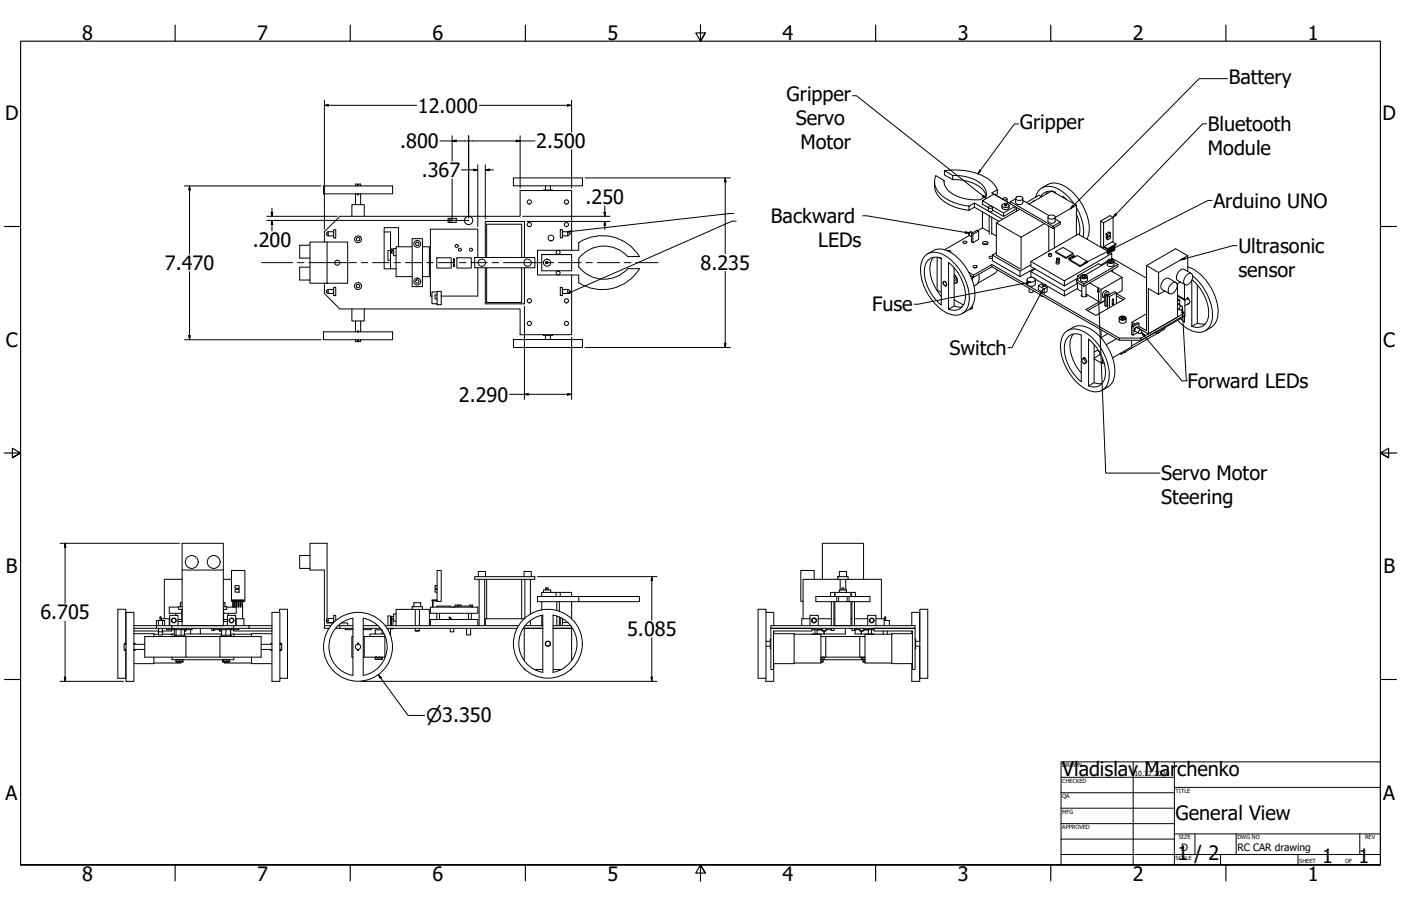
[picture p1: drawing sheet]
<svg xmlns="http://www.w3.org/2000/svg" width="864mm" height="559mm" viewBox="0 0 864 559" stroke-linecap="round" stroke-linejoin="round" font-family="sans-serif">
<!-- layer: Visible (ANSI) -->
<g fill="none" stroke="#000" stroke-width=".62">
<path d="M199 115h43v5h-43zM219 115v-1h3v1M219 120v6M222 120v6M316 110h43v5h-43zM335 118h6M336 115v2M339 115v2M576 112a15 15 0 0 0 11 15l10 3M582 112v-1l-5-3a12 12 0 0 0 7 15l7 3 6 1M582 111a11 11 0 0 0 9 11l7 1a12 12 0 0 0 10-2M582 105l5 3v3l-5-3z"/>
<path d="M582 105a36 36 0 0 1 31 8l2 4M587 111a23 23 0 0 1 20 8l1 2M587 108a21 21 0 0 1 20 9l1 2v2M642 116a13 13 0 0 1 19 2 32 32 0 0 1 10 27l-1 3M646 118l-1 2M648 118h-3l-3 3M649 118l2 1M217 133v-7h8v7M276 135h5v2h-5zM277 136h.1M277 136h2h-2M597 127l4-2v3l-4 2z"/>
<path d="M601 128l15 9M601 125l17 10M606 126h.1M606 126l3 2M606 124v2M606 131v10M609 128v2a1.5 1.5 0 0 0 3 0v-2M609 127a1.2 1.2 0 0 1 2 0 1.2 1.2 0 0 1 1 1 1.1 1.1 0 0 1-2 1 1.1 1.1 0 0 1-1-2zM610 133v12M611 134v11M612 130l7 3M614 120h1v-3l-4 2 7 4"/>
<path d="M614 137v20l15 9M614 137l15 9M618 127a2.2 2.2 0 0 0 2 2 2.2 2.2 0 0 0 2-2M618 122a1.1 1.1 0 0 1 2 0 1.1 1.1 0 0 1 1 1 1.2 1.2 0 0 1-2 0 1.2 1.2 0 0 1-1-1zM619 133v-2l-13-7 7-4 36 21M619 131l7-4v2l-7 4M619 126v1h1M619 125a1.4 1.4 0 0 0-1 2 1.4 1.4 0 0 0 2 1 1.4 1.4 0 0 0 2-1 1.4 1.4 0 0 0-2-2M620 126h.1M621 126h-1v1l1-1h-1v1M621 123v1l2 2M623 124l26 16"/>
<path d="M626 123l-3 1v2M626 122v3a2.6 2.6 0 0 0 4 0v-3M626 122a2.3 2.3 0 0 1 3-1 2.3 2.3 0 0 1 1 2 2.5 2.5 0 0 1-4-1zM627 128v2M629 129l-15 8M630 124l17 9M634 126l14-8 16 9M638 124l-1 1M638 122a8 8 0 0 1 13-6 28 28 0 0 1 11 10M642 121l-1-1-8 5M644 138l-15 8v20M646 134v2a2.6 2.6 0 0 0 4 0v-2"/>
<path d="M646 133a2.6 2.6 0 0 1 4 1 2.4 2.4 0 0 1-2 1 2.4 2.4 0 0 1-2-2zM646 139v16M649 140l5-3v1l-5 3zM650 134l14-7v18M650 135l4 2M655 122v-1l2 2M664 132a21 21 0 0 1 1 13M664 128a28 28 0 0 1 4 18M678 136l2 1v16l-2-1zM678 136l6-3 2 1-6 3M686 134v15M191 151h-6v8h6"/>
<path d="M200 149v-6l9-10h112v-15h31v36M202 149h12v26h-12zM202 149h-11v26h11M202 143v2h4M202 143h4M202 143a1.3 1.3 0 0 0-1 1 1.3 1.3 0 0 0 1 2M206 143v3M206 143h.1M206 146h.1M206 142h1v5h-1zM220 147l1-1 1 1v1l-1 1-1-1zM237 143h4v23"/>
<path d="M241 154h-2v7h2M241 154h1v1h-1zM241 155v1h2M242 155h1M244 153h-1v5h1M246 152v-12h-9v26h7M254 147h6v30h-6zM254 152h-10v19h10M257 149h1v1v1h-1l-1-1zM260 152h5v19h-5M269 159h9v6h-9zM280 160v1z"/>
<path d="M282 159h9v6h-9zM293 159h37v6h-37zM295 159v-18h-30v42h1M299 159v-22h24v22M300 159v-21h22v21M331 154h26v-4a27 27 0 0 1 37 8h-7a20 20 0 0 0-30 1v6a20 20 0 0 0 30 1h7a27 27 0 0 1-37 8v-4h-26zM334 157h18M334 157h18v10h-18zM334 157h.1M339 148h1M345 142h2v5h-2zM347 143v3"/>
<path d="M347 143h3M347 145h3M350 143a1.3 1.3 0 0 1 1 1 1.3 1.3 0 0 1-1 1M350 143v2M570 158a10 10 0 0 1 14 1 31 31 0 0 1 13 29 8 8 0 0 1-13 5 31 31 0 0 1-16-31zM572 157a13 13 0 0 1 18 1 31 31 0 0 1 10 29l-1 2a12 12 0 0 1-6 4M575 159a18 18 0 0 0 2 19l3 5M578 159v20l2 1M579 159l1 1M584 155h2v1M594 149a1.1 1.1 0 0 1 1 0 1.1 1.1 0 0 1 1 1h-2zM594 150h1"/>
<path d="M598 145l-16 9M598 145l1 1M599 143l-2 1 1 1M599 144l1 1M599 143a1.5 1.5 0 0 0-1 2M599 143l1 1M603 142l-3 3v5l-1-1v-5l3-2h1v6l-3 2M606 141l-3 1M606 141l4 2M606 150a1.7 1.7 0 0 1 2-1 1.7 1.7 0 0 1 1 1 1.9 1.9 0 0 1-3 0zM606 151h3M610 159h1"/>
<path d="M611 144l3 2M612 158h-2v1h2M614 156l-2 1v4l17 10v-4l-17-10M646 157v1h1h1v-1M650 140v13M651 155l6 4M651 160l1 1M653 160v1M660 159l-1 1v-1h1l-1 1v-1M661 158h1zM661 158v1M661 156l-4 3-6-3v-1l4-2 6 3v1l-4 2"/>
<path d="M662 158h-1M681 152l2 1v1l-2-1zM681 152l5-3 2 1-5 3M681 153h-1M682 144l1 1v1l-1-1zM682 144l2-1v1l-1 1M682 146h1v2l-1-1zM682 146h.1M683 155l-18-11-30 17v3l21 12M683 155h.1M683 154v3M684 153v3l-1-2"/>
<path d="M684 153v3M684 156h1M684 145v1h-1M684 160l1-1v-3l-29 17v3M684 153v3v-3M684 146v1l-1 1M684 144v1l-1 1M685 153l-1 3M685 152v3v-2M685 159l22 13M686 152l-1 3M686 152v3v-3"/>
<path d="M686 152v3M687 152v2v-2M687 151v3M688 150v1l-5 3v3v-3M732 158l-18 10v14l-6-4v28l18-10v-21M191 165h-6v8h6M202 179a1.3 1.3 0 0 0-1 1 1.3 1.3 0 0 0 1 1M206 178v3M206 178h-4v3M206 178h.1M206 177h1v5h-1zM220 176l1-1 1 1v1l-1 1-1-1z"/>
<path d="M257 173h1v1v1h-1l-1-1zM269 180h3v8h-3zM280 163v1zM295 165v18h-23M299 165v22h24v-22M300 165v22h22v-22M337 161v2zM345 177h2v5h-2zM347 178v3M347 178h3M350 178v3M350 178a1.3 1.3 0 0 1 1 2 1.3 1.3 0 0 1-1 1"/>
<path d="M352 170v36h-31v-15h-112l-9-10v-6M572 161a7 7 0 0 1 8-2v29a26 26 0 0 1-9-25zM582 174a1.3 1.3 0 0 1 1 1 1.3 1.3 0 0 1-1 1v-1zM582 174a1.5 1.5 0 0 1 1 1 1.5 1.5 0 0 1 0 1l-1-1zM582 174h.1M584 176h-1M588 171l1 2h-1M588 170a2.8 2.8 0 0 1 1 5h-1M588 169a3 3 0 0 1 1 6M588 165v24l-3 2v-29a27 27 0 0 1 10 24 7 7 0 0 1-10 5M590 174h-1M597 168l3 2"/>
<path d="M598 170l2 1M600 171v2M600 164a1.1 1.1 0 0 1 1 0 1.1 1.1 0 0 1 1 1h-1zM600 170l11-7 79 46M600 171l11-6 79 45M600 170v1M601 165h1M603 169a6 6 0 0 1-3 7M611 163v2M615 166l-2 3-10 6M633 173v2a2.9 2.9 0 0 0 5 0v-2M633 172a2.8 2.8 0 0 1 5 1 3 3 0 0 1-5-1z"/>
<path d="M634 178v2a1.3 1.3 0 0 0 2 1 1.3 1.3 0 0 0 1-2M635 163l-6 4M635 161l21 12M635 168l21 11M638 166l-9 5M638 172l6 3-2 2 2-1M638 166l-3 2v3h1M643 176l-1-1-2 1M644 178l1-1v3l-1 1zM644 178l-4-2v3l4 2M644 175v1zM644 176l1 1"/>
<path d="M651 161v2h1h1v-2M660 160l6 4M664 173l4 2v2l-4-3zM664 175l-8 4v4l-12-7M664 172l-8 4M664 178l-8 5M664 174v4l3 2M664 170v2M664 170l2 1-2 2M666 170l2-1 2 1v3a2.5 2.5 0 0 1-4 0zM667 176v7M667 170h2v1h-1h-1z"/>
<path d="M667 170v1M668 171h.1M668 171h1M668 170v1M669 176v7M670 161l-4 3-6-3v-1l4-2 6 3v1l-4 2M672 174l7 5M679 164l-2-1-13 7M682 161l-4 2M682 162l-13 8M684 161h2l-2 1-1-1zM684 161h.1"/>
<path d="M685 167l7 4M685 162h-1M685 162h.1M685 160v2M686 166v2M687 162l2 1v1l-21 13M689 163l-21 12M707 164l7 4M718 179l-4 3M722 175a2.1 2.1 0 0 1 3 0 2.1 2.1 0 0 1 0 3 3 3 0 0 1-5 3 5 5 0 0 1 2-6zM725 174l-5-2a5 5 0 0 0-4 7l5 2M728 174l-3 1"/>
<path d="M730 175v10M731 170a2.2 2.2 0 0 1 3-1 2.2 2.2 0 0 1 1 3 3 3 0 0 1-5 3v-2zM732 165a31 31 0 0 1 18 32l-1 2a12 12 0 0 1-6 5M732 167v-9l-7-5-18 11v40l-5-3M734 169l-4-3a5 5 0 0 0-4 7l4 3M735 173v28M735 173a26 26 0 0 1 9 25 7 7 0 0 1-9 3M735 170a31 31 0 0 1 12 29 9 9 0 0 1-14 4l-4-3-3-2M738 176v23M202 181h4M206 181h.1M217 191v7h8v-7"/>
<path d="M219 198v7M222 198v7M269 180h-3v7h3M269 182h-1v2h1M347 181h3M588 189h5M588 185l6 3M598 190v1M600 188v2l-2 1M642 182v1h1M667 181v1a1.6 1.6 0 0 0 1 1 1.6 1.6 0 0 0 2-1l-1-1 10 6M679 187l2-2-11 7"/>
<path d="M681 182h1h1v6l-1 1h-1zM682 183v6M683 182l-1 1-1-1M683 184v1M683 183h.1M683 182l4-2 1 1v6M683 180a2.2 2.2 0 0 0-3 1 2.2 2.2 0 0 0 1 3 2.3 2.3 0 0 1 0-3 2.3 2.3 0 0 1 3-1v2M683 182l-1-1v1M683 182v1M684 190v-7l-1-1v8M686 185v2v1zM688 181l4-2v-8l-13 8v8"/>
<path d="M688 182l4 3M688 181l-4 2M688 181l6 3-18 11-7-4 9-5M690 196l2-1h1l1 1v2a2.5 2.5 0 0 1-4 0zM691 196h2l-2 1zM692 197h.1M692 195v2M693 196h.1M700 200l-2-1v1v1M702 199h-1l-3 2M707 194l-9 5M726 182l4 3"/>
<path d="M726 186l1-1v3M726 185h1M726 183l4 2M726 187l2 2M726 190l1 1M726 187l1 1M726 191h.1M728 189a1 1 0 0 1 1 1 1 1 0 0 1-1 1 1 1 0 0 1-1-1zM730 195v4l-2-2M730 185v9M730 193l-27 16M730 194l-27 16"/>
<path d="M730 194v1l-18 10M730 185h.1M732 184h.1M732 184l-2 1M732 187v1M732 184l1 1v2l-3 2M738 199l5 1M738 199l-3 2M199 205h43v5h-43zM219 210v1h3v-1M316 209h43v5h-43zM335 206h6"/>
<path d="M336 207v2M339 207v2M656 205a10 10 0 0 1 14 1 32 32 0 0 1 13 29 8 8 0 0 1-13 5 31 31 0 0 1-16-31zM658 204a13 13 0 0 1 18 2 31 31 0 0 1 10 28l-1 3-6 4M659 207l4-1 3 1v28a26 26 0 0 1-9-25zM662 206a19 19 0 0 0 1 20l3 4M671 209a26 26 0 0 1 10 25 7 7 0 0 1-10 4zM674 217l2-1a1.8 1.8 0 0 1 2 3l-4 2M674 212v24M679 203v5l4-2M688 209l-6 4M690 209h13v1h-13z"/>
<path d="M691 218v1l-1-1M694 217h.1M694 217l-1 1M698 210v4l-12 7M698 202v-1v5v1v-5l4-3v4l6 3M700 204h.1M701 202a1.7 1.7 0 0 0-1 1 1.7 1.7 0 0 0 0 1M701 205l-3 2M701 202a1.3 1.3 0 0 0-1 1 1.3 1.3 0 0 0 0 1M702 204a1 1 0 0 1 2 0 1.1 1.1 0 0 1-1 2 1.1 1.1 0 0 1-1-2zM703 203l-2-1a1.5 1.5 0 0 0-1 2l2 2M712 205l-14 8"/>
<path d="M712 205h.1M714 205l-1 1M718 202v1l-27 16M667 221a1.5 1.5 0 0 1 2 1 1.5 1.5 0 0 1-1 2l-1-1zM668 221h1M668 224h1M668 221h-1M668 221h1zM669 221a1.7 1.7 0 0 1 1 2 1.7 1.7 0 0 1-1 1M669 224h.1M674 236l5 1M674 236l-3 2"/>
<path d="M680 221v3l-6-3M681 224h-1M112 335h26v17h-26zM112 352v34h26v-34M112 357h-11v25M138 357h5M191 343h-6v8h6M269 352h3v19h-3zM295 356v-4h4v4M295 357v29M299 357v29M300 357h22v25"/>
<path d="M300 357h-7v-1h37v1h-8M300 357v25M323 356v-4h4v4M324 357v24M327 357v22M502 357v-5h-8v19h1M507 357v-22h25v22M516 356h7v1h-7zM516 357h-21v25M517 356v-4h5v4M518 357v7M521 357v7"/>
<path d="M523 357h20v25M78 378h5v42h-5v-44h-5v42h5M108 378v2M110 374h-6v4h8M112 376v7M112 372h-1v2M112 374h-2v2h2M138 374h2v2h-2M138 372h.1M138 376v7M139 372h.1M139 372v2"/>
<path d="M140 374h6v4h-8M141 378v2M143 370h7v1h-7zM143 371v-19h8v19h-1M143 371v3M144 371h1M144 371v3M145 371v3M145 361h2v2h-2zM145 364h2v1h-2zM145 371h1M146 371v3v-3"/>
<path d="M146 371h1M147 371v3v-3M147 371h1M148 371v3v-3M148 371h1M149 371v3l1-3M150 374v8M168 378h5v42h-5zM172 378v-2h5v42h-4M244 379h-1v4h1M254 374h6v2h-6zM254 376h-10v10"/>
<path d="M255 372h4v2M255 372v2M256 376v10M259 376v10M260 376h5v10M267 374h-2v4h30v-4h-28M267 371v3v-3M269 374h9M269 378v4M269 370h-3v1h3M269 364h-1v1h1M269 361h-1v2h1"/>
<path d="M271 378v4M280 374h.1M282 374h9M282 373v1M283 373v1M284 374v-1h-3v1M289 378v4M289 374v-1h2v1M291 378v4M334 371v5M334 379v7M335 365v-1h4v1"/>
<path d="M337 363h.1M337 363h1v1M337 363v1M341 379a18 18 0 0 1 15 18 18 18 0 0 1-15 18M341 379v36M343 368v-3h2v3M343 365h-9v3M343 371v5M343 380v6M345 371v6M345 365h7v3M352 371v11"/>
<path d="M357 368h37v3h-37zM357 368h-26v3h26M467 376h5v42h-5zM472 378h5v8M512 368v-3h3v3v-3h10v3M512 371v15M514 371v15M515 371v15M516 368h-13v3h13v-3h1M517 365v-1h5v1M519 364v-1h1v1M522 371h1v-3h13v3h-13"/>
<path d="M522 368h-5v3h-1M523 368h-1v3h-5M525 371v15M525 368v-3h2v3M527 371v15M567 376h5v42h-5zM77 397h.1M77 397v4M77 397h1M78 396h.1M83 397h.1M83 388h13"/>
<path d="M83 391h12v2M83 389h15M83 397h6M89 393h26v12h-26zM95 391h3M98 386v-3h2v3M98 383h-2v3h-13M98 388v4h2v-4M98 388v2h2v-2M99 381v2M99 380v1zM100 391h6"/>
<path d="M100 383h1v3M103 388h15M105 386v-6h5v6M105 382h-5v1M105 382l-1 4M106 386v2h-10v-2h48M106 388v1h-6M106 388h38M107 388h1M107 391h-1v2M107 388v4h2M108 392v1"/>
<path d="M109 388v4h5v1M110 382h2M110 383h2M112 388v4M114 391h23M114 389h1M114 388v4M115 389h-1M115 393h21M115 388v1M117 388v3M120 388h1"/>
<path d="M124 388v3M130 388v1h2v-1M131 388h16M135 389h2M135 388v1M136 393h25v12h-25zM136 393v-1h7v1M137 388v4M138 383h2M138 382h2M139 388v4M140 386v-6h5v6"/>
<path d="M142 388v4M142 391h2v2M142 388h1M144 386h10v2h-10zM144 388v1h24M144 391h11M145 382h5v4M145 382l1 4M154 388h14M154 386h14M161 397h6M167 397h1"/>
<path d="M168 397h-1M168 391h-13v2M173 397h.1M173 397v4M202 382v-47h-11v17h9v34M202 384h3M202 381a1.3 1.3 0 0 0-1 2 1.3 1.3 0 0 0 1 1M202 381v3M202 381h4M204 386h-4v2h3M206 381h.1M207 388h11"/>
<path d="M207 383v-3h-1v4h-4M208 386l5-3 5-2v36a18 18 0 0 1-10-31zM208 386h1v2M209 386h9M210 384h4v2M213 388h5M218 393h-1v12h1M220 397h1M224 381a18 18 0 0 1 15 18 18 18 0 0 1-15 18M224 393h1v12h-1M224 388h11M224 386h9"/>
<path d="M224 381v36M225 393h13M229 388h-5M231 389v2M231 388v1M232 388h3M235 388h.1M236 389v2M237 391h-9v2M237 393v12h-12M237 386h83M239 388h80"/>
<path d="M239 386v-6h2v6M239 388h.1M240 391h1M241 388v4M241 388h1M241 382h2M242 382v4M243 380h-2v6M256 389h3M256 388v1M259 388v1M265 386v-4h30v4"/>
<path d="M278 388v2h2v-2M278 382l-1-1v-1l2 2M288 388v4h2v-4M323 388h12M323 382h-24v4M323 388v20M324 386h11M327 383v3M341 386h11M345 381v5M347 381v5M347 382v2"/>
<path d="M347 384h3M350 384h.1M352 387v1h-11h11v20M472 396h3M472 399h3M475 386h89v2h-89zM475 394v6M475 388h26v1h-24v24h-2zM477 391h13v18h-13M477 389v2M490 391h16v18h-16M499 386v-6h5v6"/>
<path d="M499 382h-5v4M501 388h6M502 388h.1M502 388v3M504 388v3M504 382h8M505 388h.1M506 393h27M507 388v1h2v-1M507 389h2M508 389v2M509 393v12h-3h2"/>
<path d="M509 388h3M512 388v1h2v-1M514 382h1M521 388v3h-21M524 388h1M525 382h.1M525 388v1h2v-1M527 382h8M527 388v3h12M527 388h3M528 388h-1M530 393v12h3h-2"/>
<path d="M530 388v1h2v-1M530 389h2M531 389v2M535 386v-6h5v6M535 388v1M535 388v3M537 388h1M537 388v3M539 388h25v25h-2v-24h-23zM539 388h-7M540 382h5v4M544 389v2"/>
<path d="M545 383h3v3M545 383l1-3v3M547 389v2M550 391h-17v18h17M562 386v-8h5v18h-3M562 389v2M562 391h-12v18h12M564 394v6M564 399h3v21h-5v-11M77 401h.1M77 401h1M83 401h.1"/>
<path d="M83 401h6M95 405v4h-12M106 405v2h38v-2M109 408v-1h4v1h-1M109 408h.1M109 408h3M109 408h4M110 407v1M111 408v1h-16M115 405h21M137 408h4M138 407v1"/>
<path d="M138 408h3M139 408v1h16M140 407v1M141 408h.1M141 407h.1M141 407h-4v1h4M142 407v1M155 405v4h13M161 401h6M167 401h1M173 401h.1M220 400v1h1v-1"/>
<path d="M231 406l1 1zM231 406h.1M231 405l5 1-1 1h-3M232 407h3M233 406h.1M235 406h.1M235 405h.1M235 407h.1M323 412l1 1M329 413h6M335 415a18 18 0 0 1-15-18 18 18 0 0 1 15-18v36M341 413h5"/>
<path d="M352 412v1M477 409v11h-5v-2M506 408h1zM506 407l2-1zM506 408h.1M506 406h.1M507 408h.1M507 407h-1h27h-1v1M507 407v1M508 406h.1M509 405h21M531 407h.1"/>
<path d="M531 407h2zM531 405h.1M531 405v2M532 406h.1M532 408h1zM533 408h.1M567 401h.1"/>
<circle cx="221" cy="120" r=".3"/>
<circle cx="221" cy="114" r=".3"/>
<circle cx="289" cy="136" r="2.6"/>
<circle cx="326" cy="139" r="1.3"/>
<circle cx="326" cy="125" r="1.3"/>
<circle cx="349" cy="125" r="1.3"/>
<circle cx="349" cy="139" r="1.3"/>
<circle cx="620" cy="126" r=".6"/>
<circle cx="221" cy="148" r="2.1"/>
<circle cx="257" cy="150" r="2.1"/>
<circle cx="281" cy="152" r=".9"/>
<circle cx="283" cy="154" r=".9"/>
<circle cx="290" cy="154" r=".9"/>
<circle cx="340" cy="147" r="1.7"/>
<circle cx="344" cy="156" r="1.2"/>
<circle cx="647" cy="157" r=".8"/>
<circle cx="652" cy="159" r=".8"/>
<circle cx="208" cy="162" r="1.6"/>
<circle cx="221" cy="176" r="2.1"/>
<circle cx="257" cy="174" r="2.1"/>
<circle cx="297" cy="162" r="2.3"/>
<circle cx="325" cy="162" r="2.3"/>
<circle cx="337" cy="162" r=".6"/>
<circle cx="337" cy="162" r="2.2"/>
<circle cx="344" cy="168" r="1.2"/>
<circle cx="652" cy="161" r=".8"/>
<circle cx="685" cy="162" r="2.3"/>
<circle cx="326" cy="186" r="1.3"/>
<circle cx="326" cy="199" r="1.3"/>
<circle cx="349" cy="186" r="1.3"/>
<circle cx="349" cy="199" r="1.3"/>
<circle cx="221" cy="210" r=".3"/>
<circle cx="221" cy="204" r=".3"/>
<circle cx="118" cy="347" r="4"/>
<circle cx="132" cy="347" r="4"/>
<circle cx="107" cy="383" r="1.3"/>
<circle cx="107" cy="383" r="1.5"/>
<circle cx="143" cy="383" r="1.3"/>
<circle cx="143" cy="383" r="1.5"/>
<circle cx="221" cy="399" r="21"/>
<circle cx="221" cy="399" r="1.6"/>
<circle cx="338" cy="397" r="21"/>
<circle cx="338" cy="397" r="1.6"/>
<circle cx="338" cy="397" r="1.5"/>
<circle cx="502" cy="383" r="1.3"/>
<circle cx="502" cy="383" r="1.6"/>
<circle cx="537" cy="383" r="1.2"/>
<circle cx="537" cy="383" r="1.5"/>
</g>
<g fill="#000">
<circle cx="201" cy="144" r=".3"/>
<circle cx="351" cy="144" r=".3"/>
<circle cx="201" cy="180" r=".3"/>
<circle cx="337" cy="163" r=".3"/>
<circle cx="337" cy="161" r=".3"/>
<circle cx="351" cy="180" r=".3"/>
<circle cx="667" cy="183" r=".3"/>
<circle cx="669" cy="183" r=".3"/>
<circle cx="337" cy="363" r=".3"/>
<circle cx="201" cy="383" r=".3"/>
<circle cx="109" cy="407" r=".3"/>
<circle cx="109" cy="408" r=".3"/>
<circle cx="113" cy="407" r=".3"/>
<circle cx="113" cy="408" r=".3"/>
<circle cx="137" cy="407" r=".3"/>
<circle cx="137" cy="408" r=".3"/>
<circle cx="231" cy="405" r=".3"/>
<circle cx="231" cy="407" r=".3"/>
<circle cx="532" cy="408" r=".3"/>
<circle cx="532" cy="407" r=".3"/>
</g>
<!-- layer: Visible Narrow (ANSI) -->
<path d="M666 171a2.5 2.5 0 0 0 4 0M666 170a1.8 1.8 0 0 1 3-1 1.8 1.8 0 0 1 1 2 1.8 1.8 0 0 1-2 1 1.8 1.8 0 0 1-2-2zM682 161a2.5 2.5 0 0 0 5 0M683 161a1.9 1.9 0 0 1 2-1 1.9 1.9 0 0 1 1 2 1.9 1.9 0 0 1-2 0 1.9 1.9 0 0 1-1-1zM686 187h.1M686 184v1M690 196a2.4 2.4 0 0 0 4 0M690 196a1.9 1.9 0 0 1 2-1 1.9 1.9 0 0 1 2 2 1.9 1.9 0 0 1-2 0 1.9 1.9 0 0 1-2-1z" fill="none" stroke="#000" stroke-width=".62"/>
<!-- layer: Border (ANSI) -->
<g fill="none" stroke="#000" stroke-width=".7">
<path d="M108 15v10M216 15v10M324 15v10M432 15v10l-3-5h6l-3 5 3-5M540 15v10M648 15v10M756 15v10M3 140h10M851 140h10M3 279h10l-5-3v6l5-3-5 3M861 279h-10l5-3v6l-5-3 5 3M3 419h10"/>
<path d="M851 419h10M13 533v-508h838v508h-838h838M108 533v10M216 533v10M324 533v10M435 538l-3-5 3 5h-6l3-5v11M540 533v10M648 533v10M756 533v10"/>
</g>
<!-- layer: Title (ANSI) -->
<g fill="none" stroke="#000" stroke-width=".62">
<path d="M654 470h197v63h-197zM654 479h70M698 470v63M724 470v63M654 489h70M654 498h70M724 486h127M654 508h70M654 518h70M724 514h127M737 514v13M762 514v13"/>
<path d="M838 514v13M654 527h197M752 527v6M800 527v6"/>
</g>
<!-- layer: Sketch Geometry (ANSI) -->
<path d="M277 136h12" fill="none" stroke="#000" stroke-width=".62"/>
<!-- layer: Dimension (ANSI) -->
<g fill="none" stroke="#000" stroke-width=".62">
<path d="M200 65l2-1v1zM200 65h57M200 62v79M295 65h57M350 64l2 1h-2zM352 62v19M271 87h17M279 87l2-1v1zM279 84v15M289 84v50M289 87h41M318 86l3 1h-3z"/>
<path d="M321 84v32M352 92v24M114 115h84M117 115v2h-1zM117 115v42M279 110v24M284 105h11M292 104l3 1h-3zM295 102v38M299 105l3-1v1zM299 105h5M299 102v33"/>
<path d="M361 110h89M447 110l1 2h-1zM447 110v47M164 133h44M164 136h114M167 131h1v2zM168 136v2h-1zM168 128v5M168 136v6M322 133h54M325 137h51M372 131h1v2z"/>
<path d="M373 137v2h-1zM373 127v6M373 137v5M117 168v42M447 167v47M323 189v57M114 210h84M116 207h1v3zM352 208v38M361 214h89M447 212h1l-1 2zM314 243h38"/>
<path d="M323 243h3v1zM350 243h2l-2 1zM37 335h74M40 335l1 3h-1zM40 335v37M331 356h74M402 356v2h-1zM402 356v27M40 383v37M402 393v27M40 418h1l-1 2zM233 416l2 2h-1z"/>
<path d="M233 416l19 25h10M401 418h1v2zM37 420h39M222 420h183"/>
</g>
<g fill="#000">
<path d="M200 65l2-1v1z" fill-rule="evenodd"/>
<path d="M350 64l2 1h-2z" fill-rule="evenodd"/>
<path d="M279 87l2-1v1z" fill-rule="evenodd"/>
<path d="M318 86l3 1h-3z" fill-rule="evenodd"/>
<path d="M117 115v2h-1z" fill-rule="evenodd"/>
<path d="M292 104l3 1h-3z" fill-rule="evenodd"/>
<path d="M299 105l3-1v1z" fill-rule="evenodd"/>
<path d="M447 110l1 2h-1z" fill-rule="evenodd"/>
<path d="M167 131h1v2z" fill-rule="evenodd"/>
<path d="M168 136v2h-1z" fill-rule="evenodd"/>
<path d="M372 131h1v2z" fill-rule="evenodd"/>
<path d="M373 137v2h-1z" fill-rule="evenodd"/>
<path d="M116 207h1v3z" fill-rule="evenodd"/>
<path d="M447 212h1l-1 2z" fill-rule="evenodd"/>
<path d="M323 243h3v1z" fill-rule="evenodd"/>
<path d="M350 243h2l-2 1z" fill-rule="evenodd"/>
<path d="M40 335l1 3h-1z" fill-rule="evenodd"/>
<path d="M402 356v2h-1z" fill-rule="evenodd"/>
<path d="M40 418h1l-1 2z" fill-rule="evenodd"/>
<path d="M233 416l2 2h-1z" fill-rule="evenodd"/>
<path d="M401 418h1v2z" fill-rule="evenodd"/>
<circle cx="289" cy="87" r=".6"/>
</g>
<!-- layer: Symbol (ANSI) -->
<g fill="none" stroke="#000" stroke-width=".62">
<path d="M525 59h3l80 63M757 49h-18l-79 80M628 76h-3l-22 31M744 76h-3l-55 58M604 105h1l-2 2zM452 132l-102 11M454 136h-3l-58 26M532 133h2l64 11M606 121l2 1-2-1zM661 127h1l-2 2zM687 132l1 1-2 1zM747 124h-2l-77 39"/>
<path d="M350 143l2-1v1zM595 143l3 1h-3zM763 152h-3l-32 8M393 162l-43 19M633 174h2l-2 1zM635 174l-69 14h-3M643 179l-1 2h-1zM643 179l-19 35h-3M668 163l2-2v1zM677 178l1 2h-1zM677 178l5 114h33M728 160l2-1v1z"/>
<path d="M350 181l2-1zM729 190v3h-1zM729 190l2 45h1M704 205l2 2h-1zM704 205l25 30h2"/>
</g>
<g fill="#000">
<path d="M604 105h1l-2 2z" fill-rule="evenodd"/>
<path d="M606 121l2 1-2-1z" fill-rule="evenodd"/>
<path d="M661 127h1l-2 2z" fill-rule="evenodd"/>
<path d="M687 132l1 1-2 1z" fill-rule="evenodd"/>
<path d="M350 143l2-1v1z" fill-rule="evenodd"/>
<path d="M595 143l3 1h-3z" fill-rule="evenodd"/>
<path d="M728 160l2-1v1z" fill-rule="evenodd"/>
<path d="M350 181l2-1z" fill-rule="evenodd"/>
<path d="M633 174h2l-2 1z" fill-rule="evenodd"/>
<path d="M668 163l2-2v1z" fill-rule="evenodd"/>
<path d="M643 179l-1 2h-1z" fill-rule="evenodd"/>
<path d="M677 178l1 2h-1z" fill-rule="evenodd"/>
<path d="M729 190v3h-1z" fill-rule="evenodd"/>
<path d="M704 205l2 2h-1z" fill-rule="evenodd"/>
</g>
<!-- layer: Centerline (ANSI) -->
<g fill="none" stroke="#000" stroke-width=".62">
<path d="M161 162h19M183 162h4M190 162h30M223 162h4M230 162h10M243 162h4M250 162h10M263 162h4M270 162h10M283 162h4M290 162h10M303 162h4"/>
<path d="M310 162h24M337 162h4M344 162h14M361 162h4M368 162h14M385 162h4M392 162h14"/>
</g>
<g font-size="12.2">
<text x="51" y="24">8</text>
<text x="159" y="24">7</text>
<text x="267" y="24">6</text>
<text x="374" y="24">5</text>
<text x="482" y="24">4</text>
<text x="590" y="24">3</text>
<text x="698" y="24">2</text>
<text x="806" y="24">1</text>
<text x="757" y="52">Battery</text>
<text x="485" y="62">Gripper</text>
<text x="258" y="69">12.000</text>
<text x="3" y="74">D</text>
<text x="490" y="77">Servo</text>
<text x="852" y="74">D</text>
<text x="629" y="80">Gripper</text>
<text x="745" y="81">Bluetooth</text>
<text x="247" y="91">.800</text>
<text x="331" y="91">2.500</text>
<text x="493" y="92">Motor</text>
<text x="745" y="96">Module</text>
<text x="260" y="109">.367</text>
<text x="361" y="126">.250</text>
<text x="748" y="128">Arduino UNO</text>
<text x="475" y="138">Backward</text>
<text x="156" y="152">.200</text>
<text x="504" y="152">LEDs</text>
<text x="763" y="156">Ultrasonic</text>
<text x="102" y="167">7.470</text>
<text x="432" y="166">8.235</text>
<text x="763" y="171">sensor</text>
<text x="538" y="192">Fuse</text>
<text x="4" y="214">C</text>
<text x="853" y="214">C</text>
<text x="585" y="219">Switch</text>
<text x="732" y="240">Forward LEDs</text>
<text x="283" y="248">2.290</text>
<text x="716" y="296">Servo Motor</text>
<text x="716" y="311">Steering</text>
<text x="4" y="354">B</text>
<text x="853" y="354">B</text>
<text x="25" y="382">6.705</text>
<text x="387" y="392">5.085</text>
<text x="655" y="478">Vladislav</text>
<text x="705" y="478">Mar</text>
<text x="726" y="478">chenko</text>
<text x="3" y="493">A</text>
<text x="853" y="493">A</text>
<text x="725" y="506">General View</text>
<text x="726" y="531">1 / 2</text>
<text x="815" y="533">1</text>
<text x="837" y="533">1</text>
<text x="51" y="543">8</text>
<text x="159" y="543">7</text>
<text x="267" y="543">6</text>
<text x="374" y="543">5</text>
<text x="482" y="543">4</text>
<text x="590" y="543">3</text>
<text x="698" y="543">2</text>
<text x="806" y="543">1</text>
</g>
<text font-size="11.6" x="263" y="446">⌀3.350</text>
<g font-size="6.3">
<text x="728" y="525">D</text>
<text x="763" y="525">RC CAR drawing</text>
</g>
<text font-size="4.3" x="699" y="479">10.12.2020</text>
<g font-size="3.5">
<text x="655" y="473">DRAWN</text>
<text x="655" y="483">CHECKED</text>
<text x="725" y="489">TITLE</text>
<text x="655" y="492">QA</text>
<text x="655" y="502">MFG</text>
<text x="655" y="511">APPROVED</text>
<text x="727" y="518">SIZE</text>
<text x="763" y="518">DWG NO</text>
<text x="841" y="518">REV</text>
<text x="725" y="530">SCALE</text>
<text x="801" y="533">SHEET</text>
<text x="829" y="533">OF</text>
</g>
</svg>
